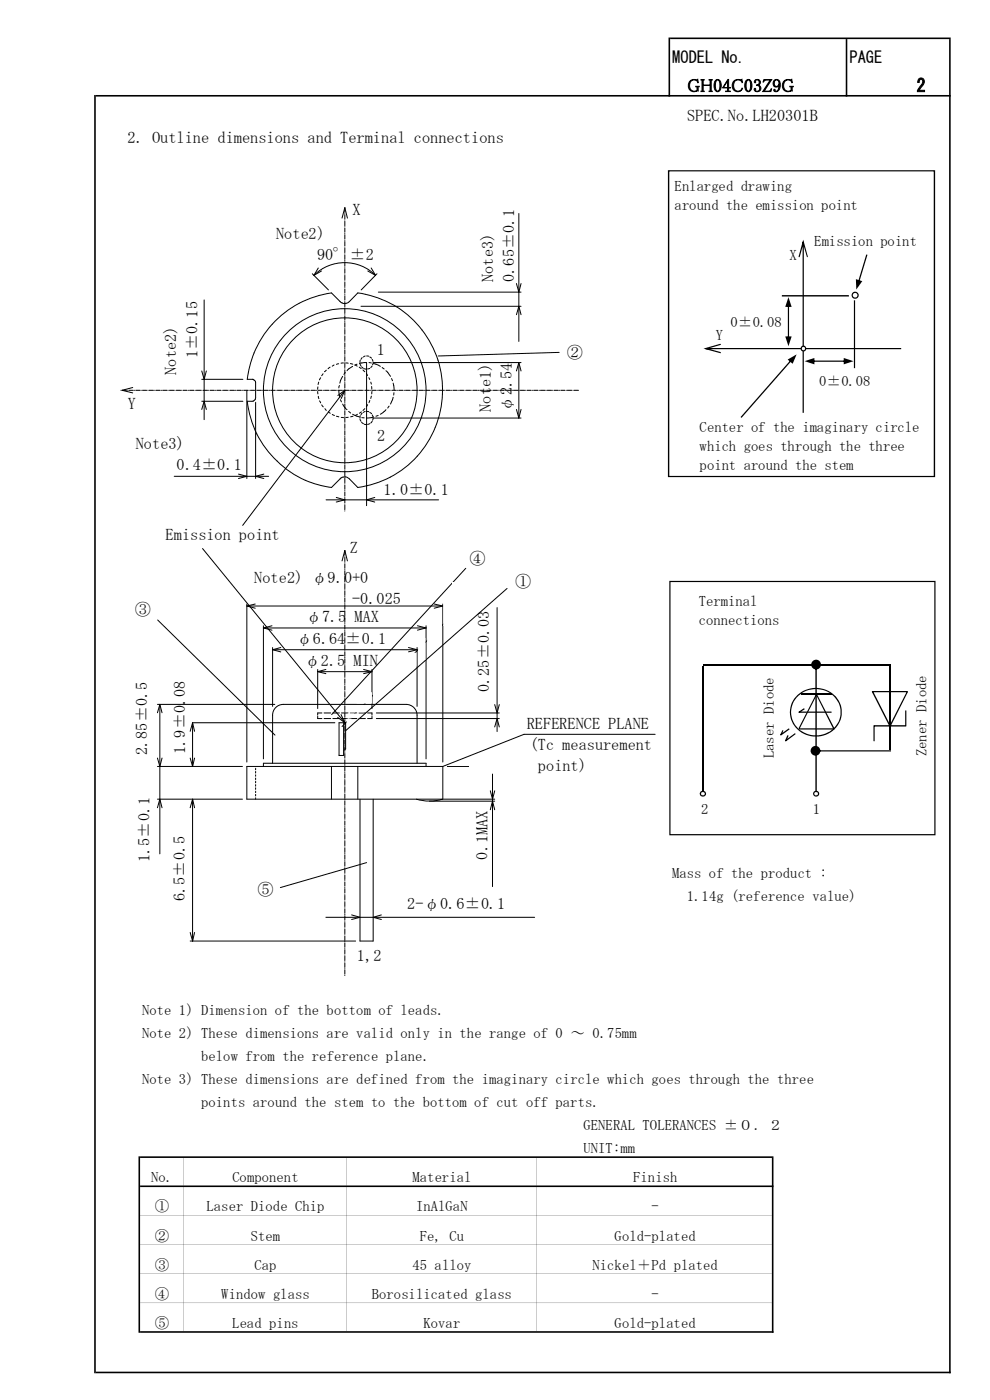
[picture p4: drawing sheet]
<svg xmlns="http://www.w3.org/2000/svg" width="210mm" height="297mm" viewBox="0 0 210 297" stroke-linecap="round" stroke-linejoin="round" font-family="sans-serif">
<g fill="#000">
<path d="M142.2 8h59.5v.3h-59.5zM20.3 20.2h181.4v.3h-181.4zM29.7 245.3h134.4v.4h-134.4zM29.7 251.5h134.4v.3h-134.4zM29.7 257.9h134zM29.7 264l134 .1zM29.7 270.2l134 .1zM29.7 276.4h134zM29.7 282.4h134.4v.3h-134.4zM20.3 291h181.4v.3h-181.4z" fill-rule="evenodd"/>
<path d="M38.9 245.7l.1 5.8zM73.4 245.7v5.8zM113.8 245.7v5.8zM141.8 8h.4v12.5h-.4zM179.4 8.3h.3v12.2h-.3zM201.3 8.3h.4v283h-.4zM20 20.2h.3v271.1h-.3zM29.4 245.3h.3v37.4h-.3zM38.9 251.8l.1 30.6zM73.4 251.8v30.6zM113.8 251.8v30.6zM163.7 245.7h.4v37h-.4z" fill-rule="evenodd"/>
</g>
<g fill="none" stroke="#000" stroke-width=".21">
<path d="M66.3 58.1l3.4 3.4M66.6 58.4a9.3 9.3 0 0 1 13.1 0M67.5 56.9l-.9 1.5M68.2 57.5l-1.6 .9M73.2 44.1v.9M73.2 45.2v.1M73.2 45.5v.9M73.2 46.7h.1M73.2 46.9v1M73.2 48.1h.1M73.2 48.4v.9M73.2 49.5v.1"/>
<path d="M73.2 49.8v.9M73.2 51h.1M73.2 51.2v1M73.2 52.4v.1M73.2 52.7v.9M73.2 53.8v.1M73.2 54.1v.9M73.2 55.2v.1M73.2 55.5v1M73.2 56.7h.1M73.2 57v.9M73.2 58.1v.1"/>
<path d="M73.2 58.4v1M73.2 59.6h.1M73.2 59.9v.9M73.2 44.1l.5 2.2M73.2 44.1l-.6 2.2M78 57.5l1.7 .9M78.7 56.9l1 1.5M80 58.1l-3.4 3.4M110.1 45.3v27.1M42.8 78.7l.5 1.8 .5-1.8M43.3 63.6v25.4M58.3 68.2a20.7 20.7 0 0 1 12-6.1l1.8 1.9a1.37 1.37 0 0 0 2 0l1.8-1.9a20.8 20.8 0 0 1 18 20.7 20.8 20.8 0 0 1-18 20.6l-1.8-1.8a1.38 1.38 0 0 0-2 0l-1.8 1.8a21 21 0 0 1-17.8-18.3h1.3l.3-.3 .1-.4v-3.5l-.6-.4h-1.1a21 21 0 0 1 5.8-12.3z"/>
<path d="M68.5 79.3l-.3 .4M69.2 78.5l-.4 .4M70 77.9l-.4 .3M70.9 77.4l-.4 .3M71.8 77.2l-.4 .1M72.7 79.8l-.6 1.5M72.9 77h-.6M73.2 61h.1M73.2 61.3v.9M73.2 62.4v.1M73.2 62.7v.9M73.2 63.9h.1"/>
<path d="M73.2 64.1v1M73.2 65.3v.1M73.2 65.6v.9M73.2 66.8h.1M73.2 67v.9M73.2 68.2h.1M73.2 68.5v.9M73.2 69.6v.1M73.2 69.9v.9M73.2 71v.1M73.2 71.3v1M73.2 72.5h.1"/>
<path d="M73.2 72.8v.9M73.2 73.9v.1M73.2 74.2v.9M73.2 75.4h.1M73.2 75.6v.9M73.2 76.8h.1M73.2 77v1M73.2 78.2v.1M73.2 78.5v.9M73.2 79.7h.1M73.2 79.9v1M73.2 79l-.3 .4"/>
<path d="M73.4 77h.5M74.3 77.1l.5 .2M74.8 77.7l-1.2 1M75.3 77.4l.5 .3M75.7 77.3l-.4 .2M76.2 77.9l.4 .3M76.2 77.1l1.6-.2v30.4M76.4 77.2l.2 .4M76.4 76.4v.5M76.6 65h33.9M76.7 77.8l.4 .3M76.8 75.9l-.2 .3"/>
<path d="M77 78.5l.4 .4M77.3 78.2l.5 .1M77.5 75.5l-.4 .2M77.7 79.2l.3 .5M77.8 75.5l.4 .1M78.3 76.9l.5 .1M78.4 75.7l.4 .3M78.4 78.1l-.4 .2M79 76.2l.1 .5M79 77.6l-.3 .4M79.2 77.1l1.5 .6M80.3 62h30.2"/>
<path d="M81.1 78l.4 .3M81.9 78.7l.9 1.1M109.6 66.8l.5-1.8 .4 1.8M109.6 60.2l.5 1.8 .4-1.8M110.1 76.9v11.8M110.1 76.9l-.5 1.8M110.1 76.9l.4 1.8M110.5 76.9h-31.3l-.2 .5M118.6 74.8l-25.6 .7M25.7 82.8h.1M25.9 82.8h.9M25.9 82.8l2.3 .6"/>
<path d="M27.1 82.8h.1M27.3 82.8h1M28.2 82.2l-2.3 .6M28.5 82.8h.1M28.8 82.8h.9M29.9 82.8h.1M30.2 82.8h.9M31.4 82.8h.1M31.6 82.8h1M32.8 82.8h.1M33.1 82.8h.9M34.2 82.8h.1"/>
<path d="M34.5 82.8h.9M35.6 82.8h.1M35.9 82.8h1M37.1 82.8h.1M37.4 82.8h.9M38.5 82.8h.1M38.8 82.8h.9M40 82.8h.1M40.2 82.8h.9M41.4 82.8h.1M41.7 82.8h.9M42.8 85.1h8.7"/>
<path d="M42.8 80.5h8.7M42.8 86.9l.5-1.8 .5 1.8M42.8 82.8h.1M43.1 82.8h.9M44.2 82.8h.1M44.5 82.8h1M45.7 82.8h.1M46 82.8h.9M47.1 82.8h.1M47.4 82.8h.9M48.6 82.8h.1M48.8 82.8h.9"/>
<path d="M50 82.8h.1M50.2 82.8h1M51.4 82.8h.1M51.7 82.8h.9M52.4 82.8v18.7M52.8 82.8h.1M53.1 82.8h.9M54.2 85.3v16.2M54.3 82.8h.1M54.5 82.8h1M55.7 82.8h.1M56 82.8h.9"/>
<path d="M57.1 82.8h.1M57.4 82.8h.9M58.5 82.8h.1M58.8 82.8h1M60 82.8h.1M60.3 82.8h.9M61.4 82.8h.1M61.7 82.8h.9M62.9 82.8h.1M63.1 82.8h1M64.3 82.8h.1M64.6 82.8h.9"/>
<path d="M65.7 82.8h.1M66 82.8h.9M67.1 82.8h.1M67.4 83.1v.5M67.4 82.1v.5M67.4 82.8h.9M67.5 84.1l.1 .5M67.6 81.1l-.1 .5M67.8 85l.2 .5M68 80.1l-.2 .5M68.2 85.9l.4 .4M68.6 82.8h.1"/>
<path d="M68.8 82.8h1M68.9 86.7l.3 .4M69.6 87.4l.5 .3M70 82.8h.1M70.3 82.8h.9M70.5 87.9l.5 .2M71.4 88.3l.5 .1M71.4 82.8h.1M71.7 82.8h.9M71.9 82.8l.2 1.5M72 81.8l-.1 .5M72.2 84.8l.2 .5"/>
<path d="M72.4 88.6h.5M72.7 85.7l.9 1.2M72.9 82.8h.1M73.2 81.1v.1M73.2 81.4v.9M73.2 82.5v.1M73.2 82.8v.9M73.2 83.9v.1M73.2 84.2v1M73.2 85.4h.1M73.2 85.7v.9M73.2 86.8v.1"/>
<path d="M73.2 87.1v1M73.2 88.3h.1M73.2 88.6v.9M73.2 89.7h.1M73.2 90v.9M73.2 91.1v.1M73.2 91.4v.9M73.2 92.6h.1M73.2 92.8v1M73.2 94v.1M73.2 94.3v.9M73.2 95.5h.1"/>
<path d="M73.2 95.7v.9M73.2 96.9h.1M73.2 97.2v.9M73.2 98.3h.1M73.2 98.6v.9M73.2 99.7v.1M73.2 82.8h.9M73.2 82.8l-21.7 28.7M73.2 82.8l-1.5 1.1M73.2 82.8l-.8 1.7M73.9 88.5l-.5 .1M74 87.3l.4 .3"/>
<path d="M74.3 82.8h.1M74.6 82.8h.9M74.8 87.9l1.4 .5M74.9 88.3l-.5 .1M75.7 82.8h.1M75.8 87.9l-.4 .2M76 82.8h.9M76.4 88.9l.2 .5M76.4 88.2v.5M76.7 87.4l-.5 .3M76.7 89.6l.4 .3M76.8 88.6h.5"/>
<path d="M76.8 87.6l-.2 .4M77.2 82.8h.1M77.3 90l.5 .1M77.4 86.7l-.4 .4M77.4 82.8h1M77.5 87.3l-.4 .2M77.8 87.3h.4M78 85.9l-.3 .4M78.2 80.1l.2 .4M78.4 85l-.1 .4M78.4 87.5l.4 .3M78.4 89.9l-.4 .1"/>
<path d="M78.6 82.8h.1M78.7 81.1l.1 .4M78.8 84l-.1 .5M78.8 82l.1 .5M78.9 82.8h.9M78.9 83.1v.5M79 88l.1 .4M79 89.4l-.3 .3M79.1 88.7h31.4M79.2 88.7l-.2 .5M79.2 88.4l-1.4 .3M80 82.8h.1"/>
<path d="M80.2 88.1l-.4 .2M80.3 82.8h.9M81.4 82.8h.1M81.7 82.8h.9M81.9 86.9l-1.2 1M82.5 86.1l-.2 .5M82.9 82.8h.1M83.1 80.3l.2 .5M83.1 82.8h1M83.4 84.3l-.6 1.4M83.4 81.3l.2 1.5M83.6 83.3l-.1 .5"/>
<path d="M84.3 82.8h.1M84.6 82.8h.9M85.8 82.8h.1M86 82.8h1M87.2 82.8h.1M87.5 82.8h.9M88.6 82.8h.1M88.9 82.8h.9M90 82.8h.1M90.3 82.8h.9M91.5 82.8h.1M91.7 82.8h1"/>
<path d="M92.9 82.8h.1M93.2 82.8h.9M94.3 82.8h.1M94.6 82.8h.9M95.8 82.8h.1M96.1 82.8h.9M97.2 82.8h.1M97.5 82.8h.9M98.6 82.8h.1M98.9 82.8h.9M100.1 82.8h.1M100.3 82.8h1"/>
<path d="M101.5 82.8h.1M101.8 82.8h.9M102.9 82.8h.1M103.2 82.8h.9M104.4 82.8h.1M104.6 82.8h.9M105.8 82.8h.1M106 82.8h1M107.2 82.8h.1M107.5 82.8h.9M108.6 82.8h.1M108.9 82.8h1"/>
<path d="M109.6 86.9l.5 1.8M110.1 82.8h.1M110.4 82.8h.9M110.5 86.9l-.4 1.8M111.5 82.8h.1M111.8 82.8h.9M112.9 82.8h.1M113.2 82.8h.9M114.4 82.8h.1M114.6 82.8h1M115.8 82.8h.1M116.1 82.8h.9"/>
<path d="M117.2 82.8h.1M117.5 82.8h.9M118.7 82.8h.1M119 82.8h.8M120.1 82.8h.1M120.4 82.8h.9M121.5 82.8h.1M121.8 82.8h.9M37 101h20M43 116.4l30.1 36.9M50.6 100.6l1.8 .4-1.8 .5M56 100.6l-1.8 .4 1.8 .5"/>
<path d="M69.2 106h23.8M71.3 105.5l1.9 .5-1.9 .5M73.2 100v1M73.2 101.2h.1M73.2 101.5v.9M73.2 102.6v.1M73.2 102.9v.9M73.2 104.1h.1M73.2 104.4v.8M73.2 105.5h.1M73.2 105.7v1M73.2 106.9v.1"/>
<path d="M73.2 107.2v.9M73.2 108.4h.1M73.2 116.8v.9M73.2 117.9v.1M73.2 118.2v.9M73.2 119.4h.1M73.2 119.6v1M73.2 116.8l-.6 2.2M73.2 116.8l.5 2.2M79.5 105.5l-1.7 .5 1.7 .5M33.4 131.5l24.9 24.5M52.4 128.1v33.6"/>
<path d="M52.4 128.6h41.5M52.4 128.6l1.7 .4M54.1 128.1l-1.7 .5M55.9 132.8v28.2M55.9 133.2h34.5M55.9 133.2l1.8 .5M57.7 132.8l-1.8 .4M57.8 137.4v12.5M57.8 137.8h30.7M57.8 137.8l1.8 .5M59.6 137.4l-1.8 .4M73.2 120.8v.1"/>
<path d="M73.2 121.1v.9M73.2 122.3h.1M73.2 122.5v.9M73.2 123.7h.1M73.2 124v.9M73.2 125.1v.1M73.2 125.4v.9M73.2 126.5v.1M73.2 126.8v1M73.2 128h.1M73.2 128.3v.9M73.2 129.4v.1"/>
<path d="M73.2 129.7v.9M73.2 130.9h.1M73.2 131.1v.9M73.2 132.3h.1M73.2 132.6v.9M73.2 133.7v.1M73.2 134v.9M73.2 135.2h.1M73.2 135.4v1M73.2 136.6v.1M73.2 136.9v.9M73.2 138v.1"/>
<path d="M73.2 138.3v.9M73.2 139.4v.1M73.2 139.7v1M86.7 137.4l1.8 .4M88.5 137.4v12.5M88.5 137.8l-1.8 .5M88.6 132.8l1.8 .4M90.4 132.8v28.2M90.4 133.2l-1.8 .5M92.1 128.1l1.8 .5M93.9 128.1v33.6M93.9 128.6l-1.8 .4"/>
<path d="M98.8 120.6l-28.4 31M101.6 124.8l-29 29.3M105.5 128.9v26.3M107.6 124.8l-34.2 30.2M33.4 149.4h24.9M33.9 149.4v31.7M33.9 149.4l-.5 1.8M33.9 149.4l.5 1.8M40.9 153.3h30.1M40.9 153.3v9.3M40.9 153.3l-.6 1.9M40.9 153.3l.4 1.9"/>
<path d="M67.4 142.5h11.5M67.4 142.5l1.7 .4M67.4 142v8.3M67.4 152v.4h.9M68.3 151.3h-.9v.4M68.7 151.3h1.4M68.7 152.4h1.4M69.1 142l-1.7 .5M70.6 151.3h1.4M70.6 152.4h1.4M71.6 152.2l1.5 1.1M72.3 151.6l.8 1.7"/>
<path d="M72.4 151.3h1.4M72.4 152.4h1.4M72.9 153.3v7h-1v-7h1.4v5.6h-.4M73.2 140.9h.1M73.2 141.2v.9M73.2 142.3v.1M73.2 142.6v1M73.2 143.8h.1M73.2 144.1v.9M73.2 145.2h.1M73.2 145.5v.9M73.2 146.6v.1"/>
<path d="M73.2 146.9v.9M73.2 148.1h.1M73.2 148.3v1M73.2 149.5v.1M73.2 149.8v.9M73.2 151h.1M73.2 151.2v.9M73.2 152.4h.1M73.2 152.7v.9M73.2 153.8h.1M73.2 154.1v.9M73.2 155.2v.1"/>
<path d="M73.2 155.5v1M73.2 156.7h.1M73.2 157v.9M73.2 158.1v.1M73.2 158.4v.9M73.2 159.6h.1M73.2 159.9v.8M74.3 151.3h1.4M74.3 152.4h1.4M76.2 151.3h1.3M76.2 152.4h1.3M77.1 142l1.8 .5"/>
<path d="M78 151.3h.9v.4M78.9 142.5l-1.8 .4M78.9 142v8.3M78.9 152v.4h-.9M79.8 151.3h26.1M79.8 152.4h26.1M104.9 149.5l.6 1.8 .4-1.8M104.9 154.2l.6-1.8 .4 1.8M139 155.8h-27.8l-17.3 6.8M33.4 169.5h18M33.4 162.6h18M33.4 160.8l.5 1.8 .5-1.8"/>
<path d="M33.4 171.4l.5-1.9 .5 1.9M40.3 160.8l.6 1.8M40.9 169.5v30.1M40.9 169.5l-.6 1.9M40.9 169.5l.4 1.9M41.3 160.8l-.4 1.8M54.2 163v.3M54.2 163.7v.3M54.2 164.4v.3M54.2 165.1v.3M54.2 165.7v.4M54.2 166.5v.3"/>
<path d="M54.2 167.1v.4M54.2 167.9v.2M54.2 168.5v.4M54.2 169.2v.3M55.9 162.6v-.7h34.5v.7M57.8 161.9v-10.2a2.28 2.28 0 0 1 2.3-2.3h26a2.32 2.32 0 0 1 2.4 2.3v10.2M70.3 162.6v6.9M73.2 161h.1M73.2 161.2v1M73.2 162.4v.1M73.2 162.7v.9M73.2 163.9h.1"/>
<path d="M73.2 164.1v1M73.2 165.3v.1M73.2 165.6v.9M73.2 166.7v.1M73.2 167v.9M73.2 168.1v.1M73.2 168.4v1M73.2 169.6h.1M73.2 169.9v.9M73.2 171v.1M73.2 171.3v1M73.2 172.5h.1"/>
<path d="M73.2 172.8v.9M73.2 173.9h.1M73.2 174.2v.9M73.2 175.3v.1M73.2 175.6v.9M73.2 176.8h.1M73.2 177v1M73.2 178.2v.1M73.2 178.5v.9M73.2 179.7h.1M73.2 179.9v.9M75.9 162.6v6.9"/>
<path d="M76.4 169.5v30.1h2.8v-30.1M88.3 169.5a9.4 9.4 0 0 0 5.6 0M91.1 170h13.8M93.9 162.6h-41.5v6.9h52.5M93.9 162.6v6.9M94.8 162.6h47.6M104 167.8l.5 1.7 .4-1.7M104 171.8l.5-1.8 .4 1.8M104.5 164.2v23.9M40.3 199.6h35.1M40.3 197.8l.6 1.8M41.3 197.8l-.4 1.8"/>
<path d="M69.1 194.6h44.3M73.2 181.1h.1M73.2 181.4v.9M73.2 182.5h.1M73.2 182.8v.9M73.2 183.9v.1M73.2 184.2v1M73.2 185.4h.1M73.2 185.7v.9M73.2 186.8v.1M73.2 187.1v.9M73.2 188.3h.1"/>
<path d="M73.2 188.5v.9M73.2 189.7h.1M73.2 189.9v1M73.2 191.1v.1M73.2 191.4v.9M73.2 192.6h.1M73.2 192.8v1M73.2 194v.1M73.2 194.3v.9M73.2 195.4v.1M73.2 195.7v.9M73.2 196.8v.1"/>
<path d="M73.2 197.1v1M73.2 198.3h.1M73.2 198.6v.9M73.2 199.7v.1M74.6 194.1l1.8 .5-1.8 .5M77.8 183l-18.3 5.3M80.9 194.1l-1.7 .5 1.7 .5M73.2 200v1M73.2 201.2h.1M73.2 201.5v.9M73.2 202.6h.1M73.2 202.9v.9"/>
<path d="M73.2 204v.1M73.2 204.3v.9M73.2 205.5h.1M73.2 205.7v1M73.2 206.9v.1"/>
<circle cx="73.1" cy="82.8" r="17.3"/>
<circle cx="73.1" cy="82.8" r="15.4"/>
</g>
<path d="M99.6 160.7h43.5v2.5h-43.5z" fill="#fff"/>
<g fill="#000">
<path d="M170.3 51.3h.2v36.3h-.2zM170.4 50.8l1 3.6-.1 .2-1-3.2h.2l-.8 3-.3 .1z"/>
<path d="M180.6 62.6a.8 .8 0 0 1 1.6 0 .8 .8 0 0 1-1.6 0zM180.9 62.6a.5 .5 0 0 0 1 0 .5 .5 0 0 0-1 0z"/>
<path d="M149.7 73.8v.3h41.5v-.3zM149.2 74l3.7 .9-.1-.2-3.1-.9v.3l3.2-1-.1-.2z"/>
</g>
<circle cx="170.5" cy="74" r=".49" fill="#fff"/>
<g fill="#000">
<path d="M141.7 36.1h56.7v65.1h-56.7zM141.8 36.4l.2-.2v64.9l-.2-.1h56.4l-.1 .1v-64.9l.1 .2z"/>
<path d="M183.8 54l-1.8 5.7 .3 .1 1.7-5.7zM181.6 59.2l.1 2.2 1.2-1.8z"/>
<path d="M167.1 64.7h.3v7h-.3zM167.3 63l.6 2.1h-1.3zM166.6 71.4h1.3l-.6 2z"/>
<path d="M167.7 76.4l-10.6 12.1 .2 .1 10.6-12.1zM167.1 76.3l1 .9 .9-2z"/>
<path d="M169.8 73.9a.65 .65 0 0 1 1.3 0 .65 .65 0 0 1-1.3 0zM170.1 74a.36 .36 0 0 0 .7 0 .36 .36 0 0 0-.7 0z"/>
<path d="M172.4 76.5v.3h6.9v-.3zM179 75.9v1.4l2.1-.7zM170.7 76.6l2.1 .7v-1.4z"/>
<path d="M142 123.2h56.5v54h-56.5zM142.1 123.5l.1-.1v53.7l-.1-.1h56.2l-.1 .1v-53.7l.1 .1z"/>
<path d="M173 141v26.8h.3v-26.8zM172.1 141a1.05 1.05 0 0 0 2.1 0 1.05 1.05 0 0 0-2.1 0z"/>
</g>
<path d="M181.1 63.7h.3v14.4h-.3zM165.9 62.6h14.2v.3h-14.2z" fill-rule="evenodd" fill="#000"/>
<circle cx="149.1" cy="168.4" r=".51" fill="#fff"/>
<path d="M148.4 168.4a.66 .66 0 0 1 1.3 0 .66 .66 0 0 1-1.3 0zM148.7 168.4a.4 .4 0 0 0 .8 0 .4 .4 0 0 0-.8 0z" fill="#000"/>
<circle cx="173.1" cy="168.4" r=".52" fill="#fff"/>
<g fill="#000">
<path d="M173.1 147.2l.2 .1 3.7 7.3v.1l-7.5 .1v-.3h7.4l-.1 .2-3.7-7.3h.2l-3.7 7.3-.2-.1zM169.4 151.1l1.2-.9 .1 .3-1.2 .7v-.2h6.9v.2h-6.9z"/>
<path d="M169.2 147.4a5.6 5.6 0 0 1 5.8-1.1 5.6 5.6 0 0 1 3.6 4.8 5.5 5.5 0 0 1-3.8 4.9 5.5 5.5 0 0 1-6-1.6 4.9 4.9 0 0 1 .4-7zM169 148a4.9 4.9 0 0 0-.5 5.6 4.9 4.9 0 0 0 5.1 2.4 4.9 4.9 0 0 0 4.7-5.2 4.9 4.9 0 0 0-5.2-4.6 5.3 5.3 0 0 0-4.1 1.8z"/>
<path d="M172.5 168.4a.65 .65 0 0 1 1.3 0 .65 .65 0 0 1-1.3 0zM172.8 168.4a.37 .37 0 0 0 .7 0 .37 .37 0 0 0-.7 0z"/>
</g>
<path d="M149.1 141h39.8M170 147.3h6.4" fill="none" stroke="#000" stroke-width=".25"/>
<g fill="#fff">
<path d="M166.8 155.2l1.1-.6-1.7 1.3z"/>
<path d="M167.4 156.2l1.3-.3-1.8 1.2z"/>
</g>
<path d="M166 154.9l.2 .1-.4 1-.2-.2 1.7-1.3 .2 .2-1.9 1.3-.1-.2zM167 156l.3 .1-.5 1.1-.2-.1 2.1-1.6 .1 .2-2.2 1.6z" fill="#000"/>
<path d="M149.1 141.3v26.6" fill="none" stroke="#000" stroke-width=".25"/>
<g fill="#fff">
<path d="M119.8 164.8l16.1-7.1 2.1 4.8-16 7.1z" fill-rule="evenodd"/>
<path d="M94 127.6h4.3v5.2h-4.3zM90.6 132h3.2v4.6h-3.2zM88.7 135.4h1.6v4.6h-1.6zM79.1 143.3h1.5v4.6h-1.5zM85.4 138.5h2.9v2.9h-2.9z" fill-rule="evenodd"/>
<path d="M79.5 145.6l6.6-6.2 1.6 1.7-6.6 6.2z" fill-rule="evenodd"/>
<path d="M75.6 146.9h3.3v2.4h-3.3zM74 149.6h3.3v1.5h-3.3zM73.7 151.4h2v.9h-2zM73.5 152.4h1v1h-1z" fill-rule="evenodd"/>
</g>
<path d="M96.1 123.5h6v6.1h-6z" fill="#fff"/>
<path d="M188.8 140.9v18.2" fill="none" stroke="#000" stroke-width=".25"/>
<g fill="#000">
<path d="M185 146.6h7.5v.3h-7.4l.1-.3 3.7 7.4h-.2l3.7-7.4 .2 .2-3.7 7.3h-.2l-3.7-7.3z"/>
<path d="M173 159.2v.2h16v-.2zM172 159.3a1.04 1.04 0 0 0 2 0 1.04 1.04 0 0 0-2 0z"/>
</g>
<g fill="#fff">
<path d="M193.9 148l1.8-1.2-.6 .7z"/>
<path d="M193.2 146.8l1.8-1.3-.5 .9z"/>
</g>
<path d="M185.3 153.9l6.9-.1-.2 .2v-3.2l.2-.1v3.4h-6.8l.1-.1v3.1l-.1 .2-.1-.2z" fill="#000"/>
<g font-size="3.8">
<text x="145.8" y="19.5">GH04C03Z9G</text>
<text x="194.4" y="19.5">2</text>
</g>
<g font-size="3.5">
<text x="142.6" y="13.4">MODEL No.</text>
<text x="180.2" y="13.4">PAGE</text>
<text x="145.8" y="25.6">SPEC.No.LH20301B</text>
<text x="27.1" y="30.4">2. Outline dimensions and Terminal connections</text>
</g>
<g font-size="3.4">
<text x="74.8" y="45.5">X</text>
<text x="58.6" y="50.7">Note2)</text>
<text x="67.3" y="55.2">90°±2</text>
<text x="104.6" y="59.9" transform="rotate(-90 104.6 59.9)">Note3)</text>
<text x="109.1" y="59.9" transform="rotate(-90 109.1 59.9)">0.65±0.1</text>
<text x="41.9" y="76" transform="rotate(-90 41.9 76)">1±0.15</text>
<text x="80" y="75.4">1</text>
<text x="120.3" y="75.9">②</text>
<text x="37.4" y="79.5" transform="rotate(-90 37.4 79.5)">Note2)</text>
<text x="27.1" y="86.7">Y</text>
<text x="104.1" y="87.4" transform="rotate(-90 104.1 87.4)">Note1)</text>
<text x="108.6" y="87.4" transform="rotate(-90 108.6 87.4)">φ2.54</text>
<text x="28.8" y="95.2">Note3)</text>
<text x="80" y="93.5">2</text>
<text x="37.5" y="99.7">0.4±0.1</text>
<text x="81.4" y="105.1">1.0±0.1</text>
<text x="35.1" y="114.6">Emission point</text>
<text x="74.2" y="117.3">Z</text>
<text x="99.6" y="119.6">④</text>
<text x="53.9" y="123.7">Note2) φ9.0+0</text>
<text x="109.3" y="124.5">①</text>
<text x="28.6" y="130.5">③</text>
<text x="64.9" y="132">φ7.5 MAX</text>
<text x="74.7" y="128.2">-0.025</text>
<text x="62.9" y="136.6">φ6.64±0.1</text>
<text x="64.6" y="141.3">φ2.5 MIN</text>
<text x="103.8" y="146.9" transform="rotate(-90 103.8 146.9)">0.25±0.03</text>
<text x="111.8" y="154.7">REFERENCE PLANE</text>
<text x="31.2" y="160.2" transform="rotate(-90 31.2 160.2)">2.85±0.5</text>
<text x="39.2" y="160" transform="rotate(-90 39.2 160)">1.9±0.08</text>
<text x="112.4" y="159.1">(Tc measurement</text>
<text x="114.1" y="163.6">point)</text>
<text x="31.7" y="182.9" transform="rotate(-90 31.7 182.9)">1.5±0.1</text>
<text x="103.4" y="182.4" transform="rotate(-90 103.4 182.4)">0.1MAX</text>
<text x="39.2" y="191.2" transform="rotate(-90 39.2 191.2)">6.5±0.5</text>
<text x="54.7" y="190">⑤</text>
<text x="86.4" y="192.8">2-φ0.6±0.1</text>
<text x="75.7" y="203.9">1,2</text>
</g>
<g font-size="3.1">
<text x="143.1" y="40.6">Enlarged drawing</text>
<text x="143.1" y="44.6">around the emission point</text>
<text x="172.7" y="52.2">Emission point</text>
<text x="167.5" y="55.2">X</text>
<text x="155" y="69.3">0±0.08</text>
<text x="151.8" y="72.2">Y</text>
<text x="173.8" y="82">0±0.08</text>
<text x="148.4" y="91.7">Center of the imaginary circle</text>
<text x="148.4" y="95.7">which goes through the three</text>
<text x="148.4" y="99.8">point around the stem</text>
<text x="148.2" y="128.5">Terminal</text>
<text x="148.2" y="132.5">connections</text>
<text x="164.2" y="160.8" transform="rotate(-90 164.2 160.8)">Laser Diode</text>
<text x="196.5" y="160.4" transform="rotate(-90 196.5 160.4)">Zener Diode</text>
<text x="148.7" y="172.6">2</text>
<text x="172.4" y="172.6">1</text>
<text x="142.6" y="186.2">Mass of the product :</text>
<text x="145.7" y="191.1">1.14g (reference value)</text>
<text x="30.1" y="215.4">Note 1) Dimension of the bottom of leads.</text>
<text x="30.1" y="220.3">Note 2) These dimensions are valid only in the range of 0 ～ 0.75mm</text>
<text x="42.7" y="225.2">below from the reference plane.</text>
<text x="30.1" y="230">Note 3) These dimensions are defined from the imaginary circle which goes through the three</text>
<text x="42.7" y="234.9">points around the stem to the bottom of cut off parts.</text>
<text x="123.8" y="239.8">GENERAL TOLERANCES ±０．２</text>
<text x="123.8" y="244.6">UNIT:mm</text>
<text x="32" y="250.8">No.</text>
<text x="49.3" y="250.8">Component</text>
<text x="87.5" y="250.8">Material</text>
<text x="134.3" y="250.8">Finish</text>
<text x="32.9" y="257">①</text>
<text x="43.8" y="257">Laser Diode Chip</text>
<text x="88.3" y="257">InAlGaN</text>
<text x="138.2" y="257">-</text>
<text x="32.9" y="263.2">②</text>
<text x="53.2" y="263.2">Stem</text>
<text x="89.1" y="263.2">Fe, Cu</text>
<text x="130.4" y="263.2">Gold-plated</text>
<text x="32.9" y="269.4">③</text>
<text x="54" y="269.4">Cap</text>
<text x="87.5" y="269.4">45 alloy</text>
<text x="125.7" y="269.4">Nickel＋Pd plated</text>
<text x="32.9" y="275.5">④</text>
<text x="46.9" y="275.5">Window glass</text>
<text x="78.9" y="275.5">Borosilicated glass</text>
<text x="138.2" y="275.5">-</text>
<text x="32.9" y="281.7">⑤</text>
<text x="49.3" y="281.7">Lead pins</text>
<text x="89.8" y="281.7">Kovar</text>
<text x="130.4" y="281.7">Gold-plated</text>
</g>
</svg>
